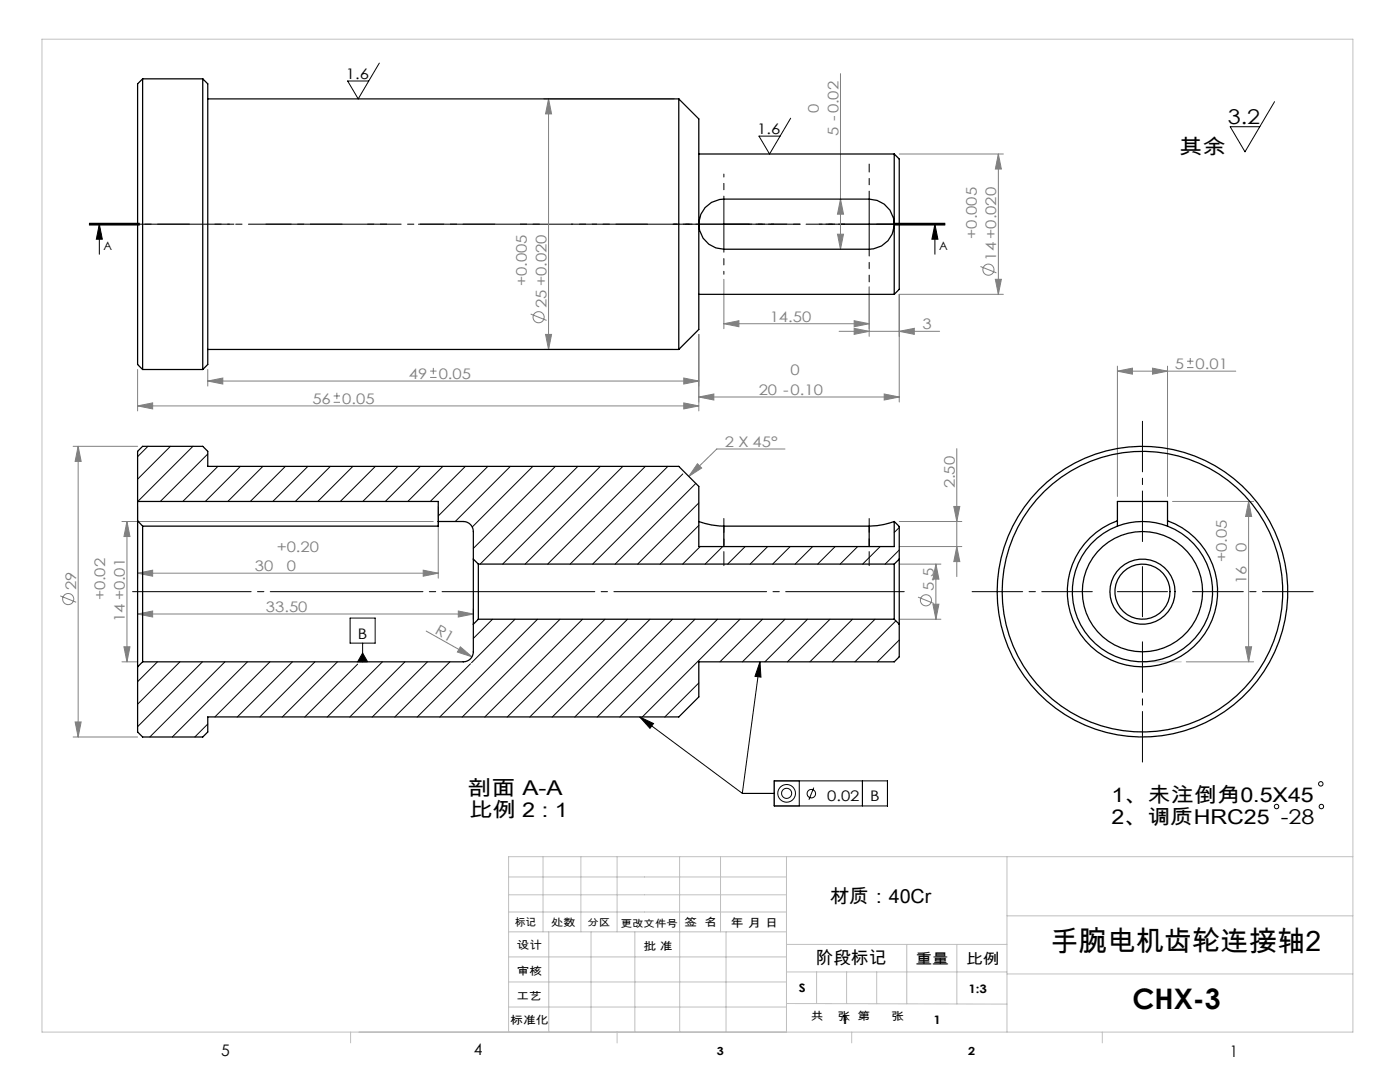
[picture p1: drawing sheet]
<svg xmlns="http://www.w3.org/2000/svg" width="279mm" height="216mm" viewBox="0 0 279 216" stroke-linecap="round" stroke-linejoin="round" font-family="sans-serif">
<g fill="none" stroke="#808080" stroke-width=".2">
<path d="M108.5 19.7h26M109.5 19.7l.6 3h-1.2zM109.5 19.7v50M167.7 14.7v35M167.7 39.7l.6 3h-1.2zM179.5 30.7h20.7M199.2 30.7v28M199.2 30.7l.6 3h-1.2zM144.5 55.7v9.9M167.1 46.7h1.2l-.6 3zM173.5 57.2v9.9M195.7 53.2l3.1 1.2"/>
<path d="M198.6 55.7h1.2l-.6 3zM200.2 58.7h-20.7v21.5M27.5 73.7v8.3M41.5 76l3-.6v1.2zM41.5 73.7v3.3M41.5 76h98M66.6 79h1.3M67.2 78.4v1.2M85.8 75.3h1.3M85.8 74h1.3M86.5 73.4v1.3M105.9 62.7l3.2 1.2"/>
<path d="M108.5 69.7h26M108.9 66.7h1.2l-.6 3zM136.5 75.4l3 .6-3 .6zM139.5 66.7v15.3M139.5 79.2l3-.6v1.2zM139.5 79.2h40M144.5 64.6l3-.6v1.2zM144.5 64.6h29M167.5 66.1h20M170.5 65.5l3 .6-3 .6zM170.5 64l3 .6-3 .6zM176.5 78.6l3 .6-3 .6z"/>
<path d="M179.5 66.1l3-.6v1.2zM223 74.1l3-.6v1.2zM223 74.1h23.6M223 73.1v26M230 73.5l3 .6-3 .6zM233 73.1v26M236.9 73.3h1.3M236.9 72.1h1.3M237.5 71.4v1.3M14.6 89.1h12.9M15.6 89.1l.6 3h-1.2zM15.6 89.1v58"/>
<path d="M27.5 81l3-.6v1.2zM27.5 81h112M66.6 80.3h1.3M136.5 80.4l3 .6-3 .6zM139.2 92.5l.8 .9-2.5 1.7zM156.7 89.6h-13.7l-5.5 5.5M191 89.5v25.6M12 118.9l3.2 1.3M24.3 104.1h62.2M25.3 104.1v28M25.3 104.1l.6 3h-1.2zM27.5 114.4l3-.6v1.2z"/>
<path d="M27.5 101.1v14.3M27.5 114.4h60M84.5 113.8l3 .6-3 .6zM87.5 101.1v14.3M179.5 109.1h12.5M179.5 104.1h12.5M179.5 112.6h8.3M183.2 119.1l3.2 1.3M186.8 112.6v11M186.8 112.6l.6 3h-1.2zM190.4 101.1h1.2l-.6 3zM191 109.1l.6 3h-1.2z"/>
<path d="M234 100.1h16.2M249.2 100.1v32M249.2 100.1l.6 3h-1.2zM24.3 132.1h3.2M24.7 129.1h1.2l-.6 3zM27.5 122.5l3-.6v1.2zM27.5 122.5h67M85.1 125.9l9.1 5.2M91.5 121.9l3 .6-3 .6zM91.9 129.1l2.3 2-2.9-1zM94.5 121.5v2.1M179.5 123.6h8.3"/>
<path d="M186.2 120.6h1.2l-.6 3zM236.7 132.1h13.5M248.6 129.1h1.2l-.6 3zM14.6 147.1h12.9M15 144.1h1.2l-.6 3z"/>
<circle cx="197.3" cy="53.8" r="1.11"/>
<circle cx="107.5" cy="63.3" r="1.11"/>
<circle cx="13.6" cy="119.5" r="1.11"/>
<circle cx="184.8" cy="119.8" r="1.11"/>
</g>
<g fill="none" stroke="#000" stroke-width=".2">
<path d="M75.7 12.6l-4.2 7.1-2.1-3.5h4.2M144.5 39.7v10M157.8 23.6l-4.2 7.1-2.1-3.5h4.2M173.5 39.7v10M254.4 20.3l-5.9 10-3-5h5.9M17.8 44.9h10zM17.8 44.7h10M17.8 44.6h10M19.8 44.7l.6 3h-1.2zM19.8 44.7v6M139.5 44.7h10M168.5 44.7h10"/>
<path d="M178.6 44.7h10M178.6 44.6h10M178.6 44.9h10M186.6 44.7l.6 3h-1.2zM186.6 44.7v6M223 118.1h10M228 113.1v10M69.9 123.3h5v5h-5zM72.4 130.3l1 1.8h-2zM72.4 128.3v3.8M151.7 132.1l-3.5 26.2M151.7 132.1l.2 3-1.2-.1z"/>
<path d="M127.7 143.1l2.7 1.3-.7 .9zM127.7 143.1l20.5 15.2M148.2 158.3h6.3M154.5 155.8h22.6v5h-22.6zM159.5 155.8v5M162.4 157.2l-1 2.4M172.1 155.8v5"/>
<circle cx="157" cy="158.3" r="1.76"/>
<circle cx="157" cy="158.3" r="1.01"/>
<circle cx="161.9" cy="158.4" r=".85"/>
<circle cx="263.6" cy="156.4" r=".44"/>
<circle cx="254.8" cy="160.9" r=".44"/>
<circle cx="263.7" cy="160.9" r=".44"/>
</g>
<path d="M137.5 44.7h-111" fill="none" stroke="#000" stroke-width=".2" stroke-dasharray="30.5 1.3 1.3 1.3" stroke-dashoffset="11.2"/>
<path d="M180.5 44.7h-43" fill="none" stroke="#000" stroke-width=".2" stroke-dasharray="30.5 1.3 1.3 1.3" stroke-dashoffset="10.9"/>
<path d="M144.5 39.7v-5M139.5 44.7h-5M144.5 49.7v5M149.5 44.7h5M168.5 44.7h-5M178.5 44.7h5" fill="none" stroke="#000" stroke-width=".2" stroke-dasharray="30.5 1.3 1.3 1.3" stroke-dashoffset="29.9"/>
<path d="M173.5 39.7v-7" fill="none" stroke="#000" stroke-width=".2" stroke-dasharray="30.5 1.3 1.3 1.3" stroke-dashoffset="28.9"/>
<path d="M173.5 49.7v6.5" fill="none" stroke="#000" stroke-width=".2" stroke-dasharray="30.5 1.3 1.3 1.3" stroke-dashoffset="29.1"/>
<path d="M144.5 112.9v-9.4M173.5 112.9v-9.4" fill="none" stroke="#000" stroke-width=".2" stroke-dasharray="30.5 1.3 1.3 1.3" stroke-dashoffset="27.7"/>
<path d="M180.5 118.1h-154" fill="none" stroke="#000" stroke-width=".2" stroke-dasharray="30.5 1.3 1.3 1.3" stroke-dashoffset="6.8"/>
<path d="M218 118.1h-24M228 108.1v-24M228 128.1v24" fill="none" stroke="#000" stroke-width=".2" stroke-dasharray="30.5 1.3 1.3 1.3" stroke-dashoffset="20.4"/>
<path d="M238 118.1h24.1" fill="none" stroke="#000" stroke-width=".2" stroke-dasharray="30.5 1.3 1.3 1.3" stroke-dashoffset="20.3"/>
<path d="M188.6 44.7h-170.8" fill="none" stroke="#000" stroke-width=".2" stroke-dasharray="6.3 1.3 1.3 1.3 5.1" stroke-dashoffset="1.6"/>
<g fill="none" stroke="#c0c0c0" stroke-width=".2">
<path d="M8.4 7.8h261.6v198.1h-261.6zM228 132.1h7.7M101.5 178.5h55.5M101.5 175h55.5M108.4 170.9v15M115.9 170.9v15M123.2 170.9v15M135.6 170.9v15M143.8 170.9v15M157 170.9v35M201 170.9v35M270 170.9h-168.5v35"/>
<path d="M101.5 195.9h55.5M101.5 190.9h55.5M101.5 185.9h55.5M101.5 182h55.5M109.5 185.9v20M118 185.9v20M126.7 185.9v20M135.7 185.9v20M144.9 185.9v20M157 188.4h44M157 193.9h44M163 193.9v6.4"/>
<path d="M169 193.9v6.4M175 193.9v6.4M181 188.4v11.9M191 188.4v11.9M201 194.3h69M201 182.7h69M70 205.9v2.2M101.5 200.9h55.5M123.2 205.9v2.2M157 200.2l44 .2M170 205.9v2.2M220 205.9v2.2"/>
</g>
<g fill="#000">
<path d="M186.6 44.7l.6 3h-1.2zM19.8 44.7l.6 3h-1.2z"/>
<path d="M72.4 130.3l1 1.8h-2zM127.7 143.1l2.7 1.3-.7 .9zM151.7 132.1l.2 3-1.2-.1z"/>
</g>
<g fill="#808080">
<path d="M91.9 129.1l2.3 2-2.9-1z"/>
<path d="M139.2 92.5l.8 .9-2.5 1.7z"/>
<path d="M249.2 100.1l.6 3h-1.2zM248.6 129.1h1.2l-.6 3z"/>
<path d="M230 73.5l3 .6-3 .6zM223 74.1l3-.6v1.2z"/>
<path d="M139.5 79.2l3-.6v1.2zM176.5 78.6l3 .6-3 .6zM170.5 65.5l3 .6-3 .6zM179.5 66.1l3-.6v1.2z"/>
<path d="M27.5 81l3-.6v1.2zM136.5 80.4l3 .6-3 .6z"/>
<path d="M41.5 76l3-.6v1.2zM136.5 75.4l3 .6-3 .6z"/>
<path d="M27.5 114.4l3-.6v1.2zM84.5 113.8l3 .6-3 .6z"/>
<path d="M27.5 122.5l3-.6v1.2zM91.5 121.9l3 .6-3 .6z"/>
<path d="M15.6 89.1l.6 3h-1.2zM15 144.1h1.2l-.6 3z"/>
<path d="M191 109.1l.6 3h-1.2zM190.4 101.1h1.2l-.6 3z"/>
<path d="M186.8 112.6l.6 3h-1.2zM186.2 120.6h1.2l-.6 3z"/>
<path d="M109.5 19.7l.6 3h-1.2zM108.9 66.7h1.2l-.6 3zM199.2 30.7l.6 3h-1.2zM198.6 55.7h1.2l-.6 3z"/>
<path d="M25.3 104.1l.6 3h-1.2zM24.7 129.1h1.2l-.6 3z"/>
<path d="M167.1 46.7h1.2l-.6 3zM167.7 39.7l.6 3h-1.2z"/>
<path d="M144.5 64.6l3-.6v1.2zM170.5 64l3 .6-3 .6z"/>
</g>
<g fill="none" stroke="#000" stroke-width=".25">
<path d="M28.5 15.7l-1 1v56l1 1M28.5 15.7v58M28.5 15.7h12M40.5 15.7v58M40.5 15.7l1 1v56l-1 1M41.5 19.7h94M135.5 19.7l4 4v42l-4 4M135.5 19.7v50M139.5 30.7h39M178.5 30.7v14M178.5 30.7l1 1v26l-1 1M139.5 58.7h39"/>
<path d="M140.7 41.4l1.3-1 1.6-.6 .9-.1h29a5 5 0 0 1 5 5 5 5 0 0 1-5 5h-29a5 5 0 0 1-4.6-2.9 5 5 0 0 1 .8-5.4zM178.5 44.7v14M28.5 73.7h12M41.5 69.7h94M27.5 103.9v29.2M27.5 103.9v-13.8l1-1h12l1 1v3h94l4 4v12h39v-5M27.5 103.9l1 1.1M27.5 100.1h60v4M28.5 105v27.1M87.5 104.1v.9h-59M87.5 104.1h5a2 2 0 0 1 2 2v5.5M94.5 111.6v13"/>
<path d="M94.5 111.6l1 1M95.5 112.6v11M95.5 112.6h83M139.5 104.1l.4 .1a14.5 14.5 0 0 0 4.6 .8M144.5 105h29M144.5 105v4.1M173.5 105v4.1M178.5 104.1h-.2a14.8 14.8 0 0 1-4.8 .9M178.5 112.6v11M178.5 104.1l1 1v6.5M179.5 111.6v13M179.5 111.6l-1 1"/>
<path d="M223 103.9a15 15 0 0 0-7.1 23.1 15 15 0 0 0 24.2 0 15 15 0 0 0-7.1-23.1M223 105a14 14 0 0 0-6.2 21.5 14 14 0 0 0 22.4 0 14 14 0 0 0-6.2-21.5M223 105a14 14 0 0 1 10 0M223 105v-4.9h10v4.9M28.5 132.1l-1 1M94.5 124.6v5.5a2 2 0 0 1-2 2h-64M95.5 123.6l-1 1M95.5 123.6h83M178.5 123.6l1 1M179.5 124.6v6.5l-1 1h-39v7l-4 4h-94v3l-1 1h-12l-1-1v-13"/>
<circle cx="228" cy="118.1" r="5.5"/>
<circle cx="228" cy="118.1" r="29"/>
<circle cx="228" cy="118.1" r="6.5"/>
<circle cx="228" cy="118.1" r="28"/>
<circle cx="228" cy="118.1" r="12"/>
</g>
<g fill="none" stroke="#000" stroke-width=".2">
<path d="M29.5 89.1l-2 2M34 89.1l-6.5 6.5M38.5 89.1l-11 11M41.5 90.6l-9.5 9.5M43.5 93.1l-7 7M48 93.1l-7 7M52.5 93.1l-7 7M57 93.1l-7 7M61.4 93.1l-7 7M65.9 93.1l-7 7M70.4 93.1l-7 7M74.9 93.1l-7 7"/>
<path d="M79.4 93.1l-7 7M83.9 93.1l-7 7M88.4 93.1l-7 7M92.9 93.1l-7 7M97.4 93.1l-9.9 9.9M101.9 93.1l-11 11M106.3 93.1l-12.1 12.1M110.8 93.1l-16.3 16.3M115.3 93.1l-19.5 19.5M119.8 93.1l-19.5 19.5M124.3 93.1l-19.5 19.5M128.8 93.1l-19.5 19.5"/>
<path d="M133.3 93.1l-19.5 19.5M136.3 94.6l-18 18M138.9 96.5l-16.1 16.1M139.5 100.4l-12.2 12.2M139.5 104.8l-7.8 7.8M139.7 109.1l-3.5 3.5M144.2 109.1l-3.5 3.5M148.7 109.1l-3.5 3.5M153.2 109.1l-3.5 3.5M157.7 109.1l-3.5 3.5M162.2 109.1l-3.5 3.5M166.7 109.1l-3.5 3.5"/>
<path d="M171.2 109.1l-3.5 3.5M175.7 109.1l-3.5 3.5M179.5 105.3l-1 1M179.5 109.7l-2.9 2.9M31.4 132.1l-3.9 3.9M35.9 132.1l-8.4 8.4M40.4 132.1l-12.9 12.9M44.9 132.1l-15 15M49.4 132.1l-15 15M53.9 132.1l-11 11M58.4 132.1l-11 11M62.9 132.1l-11 11"/>
<path d="M67.3 132.1l-11 11M71.4 132.5l-10.6 10.6M76.3 132.1l-11 11M80.8 132.1l-11 11M85.3 132.1l-11 11M89.8 132.1l-11 11M93.9 132.4l-10.6 10.7M98.3 123.6l-3.8 3.8M102.8 123.6l-8.7 8.6M107.3 123.6l-19.5 19.5M111.8 123.6l-19.5 19.5M116.3 123.6l-19.5 19.5"/>
<path d="M120.7 123.6l-19.5 19.5M125.2 123.6l-19.5 19.5M129.7 123.6l-19.5 19.5M134.2 123.6l-19.5 19.5M138.7 123.6l-19.5 19.5M139.5 136.3l-6.8 6.8M143.2 123.6l-19.5 19.5M147.7 123.6l-19.5 19.5M152.2 123.6l-8.5 8.5M156.7 123.6l-8.5 8.5M161.2 123.6l-8.5 8.5M165.6 123.6l-8.5 8.5"/>
<path d="M170.1 123.6l-8.5 8.5M174.6 123.6l-8.5 8.5M178.8 123.9l-8.2 8.2M179.5 127.7l-4.4 4.4M41.5 144.5l-2.6 2.6"/>
</g>
<g font-size="5.6">
<text x="209.6" y="189.7">手腕电机齿轮连接轴2</text>
<text x="226" y="201.3">CHX-3</text>
</g>
<g font-size="4.1">
<text x="245" y="24.7">3.2</text>
<text x="235.3" y="30.7">其余</text>
<text x="93.3" y="158.6">剖面 A-A</text>
<text x="221.8" y="159.9">1、未注倒角0.5X45</text>
<text x="93.6" y="163.1">比例 2 : 1</text>
<text x="221.8" y="164.5">2、调质HRC25 -28</text>
</g>
<text font-size="3.9" x="165.6" y="180.1">材质：40Cr</text>
<text font-size="3.5" x="162.8" y="192.3">阶段标记</text>
<g font-size="3.2">
<text x="44.2" y="210.6">5</text>
<text x="94.6" y="210.6">4</text>
<text x="245.4" y="210.9">1</text>
</g>
<g font-size="2.9">
<text x="69" y="15.8">1.6</text>
<text x="151.1" y="26.8">1.6</text>
<text x="71.4" y="127.4">B</text>
<text x="165.1" y="159.9">0.02</text>
<text x="173.7" y="159.9">B</text>
<text x="182.7" y="192.3">重量</text>
<text x="192.8" y="192.4">比例</text>
</g>
<g font-size="2.9" fill="#808080">
<text x="163.4" y="22.6" transform="rotate(-90 163.4 22.6)">0</text>
<text x="167.3" y="27.2" transform="rotate(-90 167.3 27.2)">5 -0.02</text>
<text x="194.9" y="47.6" transform="rotate(-90 194.9 47.6)">+0.005</text>
<text x="198.8" y="52" transform="rotate(-90 198.8 52)">14 +0.020</text>
<text x="105.2" y="57.1" transform="rotate(-90 105.2 57.1)">+0.005</text>
<text x="109.1" y="61.5" transform="rotate(-90 109.1 61.5)">25 +0.020</text>
<text x="153.6" y="64.2">14.50</text>
<text x="184.1" y="65.7">3</text>
<text x="81.6" y="75.6">49</text>
<text x="87.6" y="75.6">0.05</text>
<text x="157.8" y="74.9">0</text>
<text x="234.4" y="73.7">5</text>
<text x="238.6" y="73.6">0.01</text>
<text x="62.3" y="80.6">56</text>
<text x="68.3" y="80.5">0.05</text>
<text x="151.4" y="78.8">20 -0.10</text>
<text x="144.6" y="89.2">2 X 45°</text>
<text x="190.5" y="97.5" transform="rotate(-90 190.5 97.5)">2.50</text>
<text x="50.9" y="114">30</text>
<text x="55.3" y="110.1">+0.20</text>
<text x="57.2" y="114">0</text>
<text x="244.9" y="112.1" transform="rotate(-90 244.9 112.1)">+0.05</text>
<text x="248.8" y="110.1" transform="rotate(-90 248.8 110.1)">0</text>
<text x="15.2" y="117.7" transform="rotate(-90 15.2 117.7)">29</text>
<text x="21" y="119.8" transform="rotate(-90 21 119.8)">+0.02</text>
<text x="186.4" y="118" transform="rotate(-90 186.4 118)">5.5</text>
<text x="248.8" y="116.5" transform="rotate(-90 248.8 116.5)">16</text>
<text x="24.9" y="124.2" transform="rotate(-90 24.9 124.2)">14 +0.01</text>
<text x="53.1" y="122.1">33.50</text>
<text x="86.6" y="126.4" transform="rotate(30 86.6 126.4)">R1</text>
</g>
<g font-size="2.3">
<text x="20.7" y="50">A</text>
<text x="187.4" y="50">A</text>
<text x="145.8" y="185">年 月 日</text>
<text x="159.4" y="198">S</text>
<text x="193.3" y="198.2">1:3</text>
<text x="167.9" y="204.4">1</text>
<text x="186.3" y="204.4">1</text>
</g>
<g font-size="2.2">
<text x="136.6" y="184.8">签 名</text>
<text x="103.1" y="189.5">设计</text>
<text x="128.4" y="189.5">批 准</text>
<text x="103.1" y="194.5">审核</text>
<text x="103" y="199.6">工艺</text>
<text x="161.8" y="203.5">共</text>
<text x="167.2" y="203.5">张 第</text>
<text x="177.9" y="203.5">张</text>
<text x="101.8" y="204.4">标准化</text>
<text x="143.1" y="210.5">3</text>
<text x="193.2" y="210.5">2</text>
</g>
<g font-size="2.1">
<text x="102.8" y="184.7">标记</text>
<text x="110" y="184.8">处数</text>
</g>
<g font-size="2">
<text x="117.3" y="184.8">分区</text>
<text x="123.9" y="184.9">更改文件号</text>
</g>
</svg>
